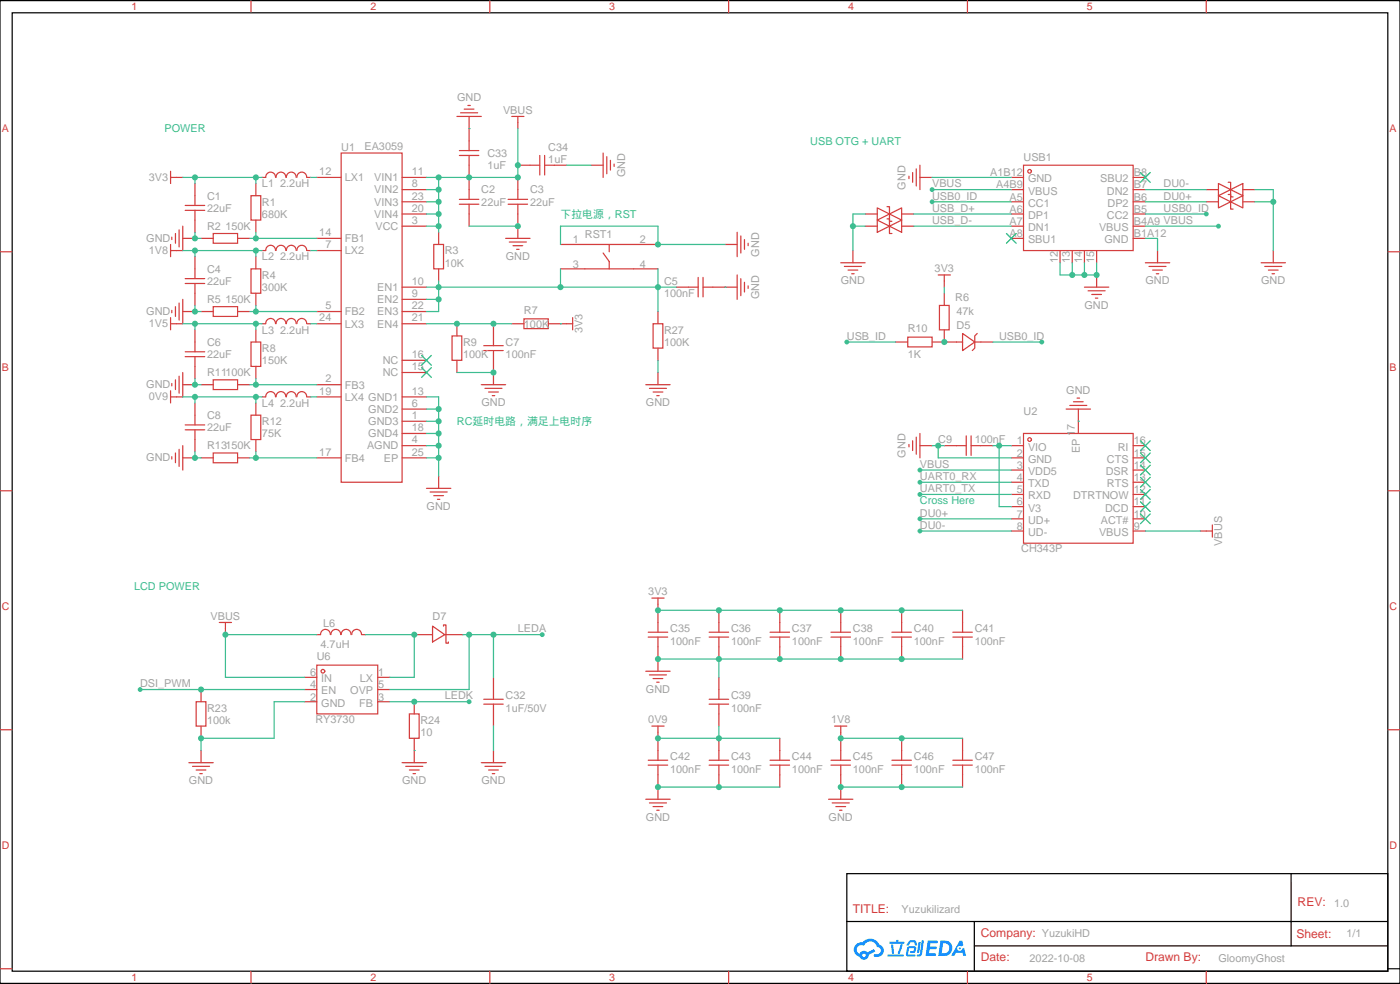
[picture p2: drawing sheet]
<svg xmlns="http://www.w3.org/2000/svg" width="405mm" height="285mm" viewBox="0 0 405 285" stroke-linecap="round" stroke-linejoin="round" font-family="sans-serif">
<g fill="none" stroke="#d43d3d" stroke-width=".35">
<path d="M72.7 .2v3.5M141.8 .2v3.5M211 .2v3.5M280.1 .2v3.5M349.2 .2v3.5M132.3 33.7h7M133.3 32.6h5M134.4 31.6h2.8M135.5 30.5h.7M135.8 33.7v9.9M148.2 33.7h3.5M149.9 33.7v3.5"/>
<path d="M49.4 51.3h3.5M49.4 49.6v3.5M53.6 59.4h5.7M56.4 53.1v6.3M72.7 56.6h2.8v7.1h-2.8zM74.1 53.1v3.5M75.8 51.3h1.1M76.9 51.3a1.41 1.41 0 0 1 1.5-1.5 1.41 1.41 0 0 1 1.4 1.5M79.9 51.3a1.41 1.41 0 0 1 1.4-1.5 1.41 1.41 0 0 1 1.4 1.5M82.9 51.3a1.41 1.41 0 0 1 1.4-1.5 1.41 1.41 0 0 1 1.4 1.5M86 51.3a1.41 1.41 0 0 1 1.4-1.5 1.41 1.41 0 0 1 1.4 1.5M88.9 51.3h1.1"/>
<path d="M91.7 51.3h7.1M98.8 44.3h17.6v95.2h-17.6zM116.4 58.4h7.1M116.4 54.9h7.1M116.4 51.3h7.1M133 59.1h5.6M133 57.7h5.6M133 45h5.6M133 43.6h5.6M135.8 45v12.7M135.8 59.1v6.3M147.1 59.1h5.7"/>
<path d="M147.1 57.7h5.7M149.9 51.3v6.4M149.9 59.1v9.9M149.9 47.8h6.4M156.3 45v5.6M157.7 47.8h6.3M157.7 45v5.6M171.1 47.8h3.5M174.6 44.3v7M175.7 45.3v5M176.7 46.4v2.8M177.8 47.4v.8"/>
<path d="M256.8 59.8h.7v4.2h.7M263.2 51v.7M264.2 49.9v2.8M265.3 48.9v4.9M266.3 51.3h3.6M266.3 47.8v7.1M292.8 58.4h3.5M292.8 54.9h3.5M292.8 51.3h3.5M296.3 47.8h31.8v24.7h-31.8zM328.1 58.4h3.5M328.1 54.9h3.5"/>
<path d="M328.1 51.3h3.5M349.2 58.4h3.6M349.2 54.9h3.6M352.8 53.1l3.5 1.8-3.5 1.7zM352.8 56.6l3.5 1.8-3.5 1.7zM355.6 52.7h.7v4.3h.7M355.6 56.3h.7v4.2h.7M356.3 54.9l3.5-1.8v3.5zM356.3 58.4l3.5-1.8v3.5zM359.8 58.4h3.6M359.8 54.9h3.6M0 72.8h3.5"/>
<path d="M49.4 70.7v3.6M49.7 68.6v.7M50.8 67.6v2.8M51.9 66.5v4.9M52.9 65.4v7.1h-3.5M52.9 69h3.5M53.6 60.9h5.7M56.4 60.9v6.3M56.4 74.3v6.3M58.2 69h3.5M61.7 67.6h7.1v2.8h-7.1zM68.8 69h3.5"/>
<path d="M72.7 77.8h2.8v7h-2.8zM74.1 63.7v3.5M74.1 74.3v3.5M75.8 72.5h1.1M76.9 72.5a1.41 1.41 0 0 1 1.5-1.5 1.41 1.41 0 0 1 1.4 1.5M79.9 72.5a1.41 1.41 0 0 1 1.4-1.5 1.41 1.41 0 0 1 1.4 1.5M82.9 72.5a1.41 1.41 0 0 1 1.4-1.5 1.41 1.41 0 0 1 1.4 1.5M86 72.5a1.41 1.41 0 0 1 1.4-1.5 1.41 1.41 0 0 1 1.4 1.5M88.9 72.5h1.1M91.7 72.5h7.1M91.7 69h7.1M116.4 65.4h7.1"/>
<path d="M116.4 61.9h7.1M125.6 70.7h2.8v7.1h-2.8zM127 67.2v3.5M127 77.8v3.5M146.4 69h7.1M147.5 70h4.9M148.5 71.1h2.8M149.6 72.1h.7M162.3 70.7h28.2M162.3 77.8h28.2M174.6 73.2l1.8 2.5v2.1M176.4 70.7v2.1"/>
<path d="M209.9 70.7h3.5M213.4 67.2v7.1M213.4 79.6v7M214.5 68.3v4.9M215.5 69.3v2.8M216.6 70.4v.7M243.4 76h7.1M244.5 77.1h4.9M245.5 78.1h2.9M246.6 79.2h.7M246.9 72.5v3.5M250.5 65.4h3.5"/>
<path d="M250.5 61.9h3.5M254 63.7l3.5 1.7-3.5 1.8zM254 60.1l3.5 1.8-3.5 1.8zM256.8 63.3h.7v4.3h.7M257.5 65.4l3.6-1.7v3.5zM257.5 61.9l3.6-1.8v3.6zM261.1 65.4h3.5M261.1 61.9h3.5M271.6 79.6h3.6M273.4 79.6v3.5M292.8 65.4h3.5M292.8 61.9h3.5"/>
<path d="M292.8 69h3.5M306.9 72.5v3.5M310.4 72.5v3.5M314 72.5v3.5M317.5 72.5v3.5M317.5 79.6v3.5M328.1 65.4h3.5M328.1 61.9h3.5M328.1 69h3.5M331.6 76h7.1M332.7 77.1h4.9M333.7 78.1h2.8"/>
<path d="M334.8 79.2h.7M335.1 72.5v3.5M365.1 76h7.1M366.2 77.1h4.9M367.2 78.1h2.9M368.3 79.2h.7M368.7 72.5v3.5M401.8 72.8h3.5M49.4 91.9v3.5M49.7 89.8v.7M50.8 88.7v2.8M51.9 87.7v4.9"/>
<path d="M52.9 86.6v7.1h-3.5M52.9 90.1h3.5M53.6 82h5.7M53.6 80.6h5.7M56.4 82v6.4M56.4 95.4v6.4M58.2 90.1h3.5M61.7 88.7h7.1v2.8h-7.1zM68.8 90.1h3.5M72.7 99h2.8v7h-2.8zM74.1 84.8v3.6M74.1 95.4v3.6"/>
<path d="M75.8 93.7h1.1M76.9 93.6a1.41 1.41 0 0 1 1.5-1.5 1.41 1.41 0 0 1 1.4 1.5M79.9 93.6a1.41 1.41 0 0 1 1.4-1.5 1.41 1.41 0 0 1 1.4 1.5M82.9 93.6a1.41 1.41 0 0 1 1.4-1.5 1.41 1.41 0 0 1 1.4 1.5M86 93.6a1.41 1.41 0 0 1 1.4-1.5 1.41 1.41 0 0 1 1.4 1.5M88.9 93.7h1.1M91.7 93.7h7.1M91.7 90.1h7.1M116.4 93.7h7.1M116.4 90.1h7.1M116.4 86.6h7.1M116.4 83.1h7.1"/>
<path d="M130.9 97.2h2.8v7h-2.8zM132.3 93.7v3.5M142.9 93.7v6.3M148.2 93.7h3.5M151.7 92.3h7v2.8h-7zM158.7 93.7h7.1M165.8 91.9v3.5M189.1 93.7h2.8v7h-2.8zM190.5 90.1v3.6M195.8 83.1h6.3M202.1 80.3v5.6M203.6 83.1h9.8"/>
<path d="M203.6 80.3v5.6M214.5 80.6v4.9M215.5 81.7v2.8M216.6 82.7v.7M259.3 99h3.5M262.8 97.5h7.1v2.9h-7.1zM269.9 99h8.8M272 88.4h2.8v7h-2.8zM273.4 84.8v3.6M273.4 95.4v3.6M278.7 96.5l3.5 2.5-3.5 2.4zM282.2 99h5.3"/>
<path d="M282.9 96.5l-.7 .7v3.5l-.7 .7M314 83.1h7M315 84.1h5M316.1 85.2h2.8M317.1 86.3h.8M49.4 113.1v3.5M49.7 110.9v.8M50.8 109.9v2.8M51.9 108.8v5M52.9 107.8v7h-3.5M52.9 111.3h3.5M53.6 103.2h5.7"/>
<path d="M53.6 101.8h5.7M56.4 103.2v6.3M56.4 116.6v6.3M58.2 111.3h3.5M61.7 109.9h7.1v2.8h-7.1zM68.8 111.3h3.5M74.1 106v3.5M74.1 116.6v3.5M75.8 114.8h1.1M76.9 114.8a1.41 1.41 0 0 1 1.5-1.5 1.41 1.41 0 0 1 1.4 1.5M79.9 114.8a1.41 1.41 0 0 1 1.4-1.5 1.41 1.41 0 0 1 1.4 1.5M82.9 114.8a1.41 1.41 0 0 1 1.4-1.5 1.41 1.41 0 0 1 1.4 1.5"/>
<path d="M86 114.8a1.41 1.41 0 0 1 1.4-1.5 1.41 1.41 0 0 1 1.4 1.5M88.9 114.8h1.1M91.7 114.8h7.1M91.7 111.3h7.1M116.4 118.4h7.1M116.4 114.8h7.1M116.4 107.8h7.1M116.4 104.2h7.1M132.3 104.2v3.6M139.3 111.3h7.1M140.1 101.4h5.6M140.1 100h5.6"/>
<path d="M140.4 112.4h4.9M141.5 113.4h2.8M142.5 114.5h.7M142.9 101.4v9.9M187 111.3h7M188 112.4h5M189.1 113.4h2.8M190.1 114.5h.8M190.5 100.7v3.5M190.5 107.8v3.5M308.7 118.4h7M309.7 117.3h5"/>
<path d="M310.8 116.2h2.8M311.9 115.2h.7M312.2 118.4v7M49.7 132.1v.7M50.8 131.1v2.8M51.9 130v4.9M52.9 132.5h3.5M52.9 128.9v7.1M53.6 124.4h5.7M53.6 122.9h5.7M56.4 124.4v6.3M58.2 132.5h3.5"/>
<path d="M61.7 131.1h7.1v2.8h-7.1zM68.8 132.5h3.5M72.7 120.1h2.8v7.1h-2.8zM74.1 127.2v3.5M91.7 132.5h7.1M116.4 132.5h7.1M116.4 128.9h7.1M116.4 125.4h7.1M116.4 121.9h7.1M127 137.8v3.5M263.2 128.6v.7M264.2 127.5v2.9"/>
<path d="M265.3 126.5v4.9M266.3 128.9h3.6M266.3 125.4v7.1M273.4 128.9h6.4M279.8 126.1v5.7M281.2 128.9h6.3M281.2 126.1v5.7M292.8 132.5h3.5M292.8 128.9h3.5M292.8 136h3.5M292.8 139.5h3.5M296.3 125.4h31.8v31.8h-31.8z"/>
<path d="M328.1 132.5h3.5M328.1 128.9h3.5M328.1 136h3.5M328.1 139.5h3.5M0 142h3.5M123.5 141.3h7M124.5 142.3h5M125.6 143.4h2.8M126.6 144.5h.8M292.8 143.1h3.5M292.8 146.6h3.5M292.8 150.1h3.5"/>
<path d="M292.8 153.6h3.5M328.1 143.1h3.5M328.1 146.6h3.5M328.1 150.1h3.5M328.1 153.6h3.5M347.5 153.6h3.5M351 151.9v3.5M401.8 142h3.5M188.7 173h3.6M190.5 173v9.9M208.1 176.6v6.3M225.8 176.6v6.3"/>
<path d="M243.4 176.6v6.3M261.1 176.6v6.3M278.7 176.6v6.3M58.2 199.5v3.5M63.5 180.1h3.5M65.3 180.1v3.5M88.2 196h3.5M88.2 199.5h3.5M91.7 192.4h17.7v14.2h-17.7zM95.6 183.6a1.41 1.41 0 0 0-1.4-1.5 1.41 1.41 0 0 0-1.4 1.5h-1.1M95.8 183.6a1.41 1.41 0 0 1 1.4-1.5 1.41 1.41 0 0 1 1.4 1.5M98.8 183.6a1.41 1.41 0 0 1 1.4-1.5 1.41 1.41 0 0 1 1.4 1.5"/>
<path d="M101.8 183.6a1.41 1.41 0 0 1 1.5-1.5 1.41 1.41 0 0 1 1.4 1.5M104.8 183.6h1M109.4 196h3.5M109.4 199.5h3.5M119.9 183.6h5.3M125.2 181.2l3.6 2.4-3.6 2.1zM128.4 181.2v-.4h.7v5.3h.7v-.4M128.8 183.6h5.3M142.9 196v6.3M187 194.2h7M187.7 184.3h5.6M187.7 182.9h5.6"/>
<path d="M188 195.3h5M189.1 196.3h2.8M190.1 197.4h.8M190.5 184.3v9.9M205.3 184.3h5.7M205.3 182.9h5.7M208.1 184.3v6.4M208.1 196v6.3M223 184.3h5.6M223 182.9h5.6M225.8 184.3v6.4M240.6 184.3h5.6"/>
<path d="M240.6 182.9h5.6M243.4 184.3v6.4M258.2 184.3h5.7M258.2 182.9h5.7M261.1 184.3v6.4M275.9 184.3h5.6M275.9 182.9h5.6M278.7 184.3v6.4M0 211.1h3.5M56.8 203h2.8v7.1h-2.8zM58.2 210.1v3.5M58.2 217.1v3.6"/>
<path d="M88.2 203h3.5M109.4 203h3.5M118.5 206.6h2.9v7h-2.9zM119.9 203v3.6M119.9 213.6v7.1M140.1 203.7h5.6M140.1 202.3h5.6M142.9 203.7v6.4M142.9 217.1v3.6M187.7 220h5.6M188.7 210.1h3.6M190.5 210.1v9.9"/>
<path d="M205.3 203.7h5.7M205.3 202.3h5.7M205.3 220h5.7M208.1 203.7v6.4M208.1 213.6v6.4M223 220h5.6M225.8 213.6v6.4M240.6 220h5.6M241.7 210.1h3.5M243.4 210.1v9.9M258.2 220h5.7M261.1 213.6v6.4"/>
<path d="M275.9 220h5.6M278.7 213.6v6.4M401.8 211.1h3.5M54.7 220.7h7M55.7 221.7h5M56.8 222.8h2.8M57.9 223.8h.7M116.4 220.7h7.1M117.5 221.7h4.9M118.5 222.8h2.9M119.6 223.8h.7M139.3 220.7h7.1"/>
<path d="M140.4 221.7h4.9M141.5 222.8h2.8M142.5 223.8h.7M187 231.2h7M187.7 221.4h5.6M188 232.3h5M189.1 233.4h2.8M190.1 234.4h.8M190.5 221.4v9.8M205.3 221.4h5.7M208.1 221.4v6.3M223 221.4h5.6"/>
<path d="M225.8 221.4v6.3M239.9 231.2h7M240.6 221.4h5.6M240.9 232.3h5M242 233.4h2.8M243.1 234.4h.7M243.4 221.4v9.8M258.2 221.4h5.7M261.1 221.4v6.3M275.9 221.4h5.6M278.7 221.4v6.3M0 280.3h3.5"/>
<path d="M72.7 281v3.5M141.8 281v3.5M211 281v3.5M280.1 281v3.5M349.2 281v3.5"/>
<circle cx="298.1" cy="49.6" r=".53"/>
<circle cx="298.1" cy="127.2" r=".53"/>
<circle cx="93.5" cy="194.2" r=".53"/>
</g>
<g fill="none" stroke="#3c3" stroke-width=".35">
<path d="M330.2 49.9l2.8 2.8M333 49.9l-2.8 2.8M291.4 67.6l2.8 2.8M294.2 67.6l-2.8 2.8M122.1 106.4l2.8 2.8M122.1 102.8l2.8 2.9M124.9 106.4l-2.8 2.8M124.9 102.8l-2.8 2.9M330.2 138.1l2.8 2.8M330.2 134.6l2.8 2.8M330.2 131.1l2.8 2.8M330.2 127.5l2.8 2.9"/>
<path d="M333 138.1l-2.8 2.8M333 134.6l-2.8 2.8M333 131.1l-2.8 2.8M333 127.5l-2.8 2.9M330.2 148.7l2.8 2.8M330.2 145.2l2.8 2.8M330.2 141.6l2.8 2.9M333 148.7l-2.8 2.8M333 145.2l-2.8 2.8M333 141.6l-2.8 2.9"/>
</g>
<path d="M0 .2h405.3v284.3h-405.3zM3.5 3.7h398.3v277.3h-398.3zM245.2 252.8h156.6v28.2h-156.6zM373.8 252.8v20.9M245.2 266.6h156.5M282.1 273.7h119.6M282.1 266.6v14.1M401.8 280.3h3.5" fill="none" stroke="#000" stroke-width=".35"/>
<g fill="#178fff">
<path d="M268.6 272.1h2.5l.4 .2-.1 .5-2 .1-.1 .9h1.6l.4 .4-.5 .4h-1.7l-.1 1.2 1.8 .1 .2 .3-.2 .3-2.8 .1z"/>
<path d="M277.9 272.2h.7l.3 1.3-.6 .3a.74 .74 0 0 0-1.1 .3 .74 .74 0 0 0 .5 1 .74 .74 0 0 0 .9-.6l.5-.3 .6 2.3h-.8l-.3-.9h-1.8l-.5 .9h-.9z"/>
<path d="M266 272.5h.6l-.4 3a.31 .31 0 0 1-.4 .2 .31 .31 0 0 1-.3-.3z"/>
<path d="M266.9 272.1h.6l-.5 3.9a.89 .89 0 0 1-.7 .7 .89 .89 0 0 1-.9-.3l1-.4z"/>
<path d="M263.2 272.2l.6-.2 1.2 .1 .6 1.3-.7 .2-.3-1-1.1 .2a.95 .95 0 0 1-.9 .8l-.1-.2z"/>
<path d="M262.9 273.9l1.8-.2a1.04 1.04 0 0 1 .6 1.1 1.04 1.04 0 0 1-.9 .9h-.6a.29 .29 0 0 1-.3-.3 .29 .29 0 0 1 .3-.3h.7l.2-.8-1.5 .1-.3 1.7 1.9 .1a.29 .29 0 0 1 .3 .3 .29 .29 0 0 1-.3 .3l-2-.1-.4-.2 .2-2.1z"/>
<path d="M257 276.2h4.4a.3 .3 0 0 1 .3 .3 .3 .3 0 0 1-.3 .3h-4.3z"/>
<path d="M260.7 273.2h.7l-.5 1.7a1.02 1.02 0 0 1-.7 1.1l-.3-.2z"/>
<path d="M258 273.3h.6l.2 2.4-.2 .3-.3-.2z"/>
<path d="M257.5 272.5h1.9l.2-.6h.5v.6h1.5a.29 .29 0 0 1 .3 .3 .29 .29 0 0 1-.3 .2h-4z"/>
<path d="M272.3 272.1l-.7 4.5h1.5a2.27 2.27 0 0 0 2.6-2.3 2.27 2.27 0 0 0-2.7-2.2zM273.1 272.9a1.5 1.5 0 0 1 1.8 1.5 1.5 1.5 0 0 1-2 1.4h-.3z"/>
<path d="M247.8 273.3a2.09 2.09 0 0 0 1 3.5 1.37 1.37 0 0 0 1.6 .9 1.37 1.37 0 0 0 1.1-1.4l1.9-1-.4-.7-1.8 .9a1.4 1.4 0 0 0-2.3 .5 1.32 1.32 0 0 1-.7-1.9 1.32 1.32 0 0 1 1.9-.5 2.02 2.02 0 0 1 2.1-1.2 2.02 2.02 0 0 1 1.8 1.6 1.09 1.09 0 0 1 1 1.4 1.09 1.09 0 0 1-1.5 .7 .41 .41 0 0 0-.5 .3 .41 .41 0 0 0 .3 .5 1.89 1.89 0 0 0 2.5-1.2 1.89 1.89 0 0 0-1.2-2.4 2.98 2.98 0 0 0-5-.7l-1 .2zM249.6 276.4a.55 .55 0 0 1 1.1 0 .55 .55 0 0 1-1.1 0z"/>
<circle cx="277.9" cy="274.4" r=".28"/>
</g>
<g fill="none" stroke="#3dbd91" stroke-width=".35">
<path d="M52.9 51.3h22.9M56.4 51.3v1.8M74.1 51.3v1.8M90 51.3h1.7M52.9 72.5h22.9M56.4 67.2v1.8h1.8M56.4 72.5v1.8M72.3 69h19.4M74.1 67.2v1.8M74.1 72.5v1.8M90 72.5h1.7M135.8 65.4h14.1"/>
<path d="M162.3 70.7v-5.3h28.2v5.3h19.4M52.9 93.7h22.9M56.4 88.4v1.7h1.8M56.4 93.7v1.7M72.3 90.1h19.4M74.1 88.4v1.7M74.1 93.7v1.7M90 93.7h1.7M52.9 114.8h22.9M56.4 109.5v1.8h1.8M56.4 114.8v1.8M72.3 111.3h19.4"/>
<path d="M74.1 109.5v1.8M74.1 114.8v1.8M90 114.8h1.7M123.5 114.8h3.5v23M123.5 118.4h3.5M56.4 130.7v1.8h1.8M72.3 132.5h19.4M74.1 130.7v1.8M123.5 132.5h3.5M123.5 121.9h3.5M123.5 125.4h3.5M123.5 128.9h3.5"/>
</g>
<g fill="#3dbd91">
<circle cx="209.9" cy="83.1" r=".18"/>
<circle cx="162.3" cy="93.7" r=".18"/>
</g>
<g fill="none" stroke="#3dbd91" stroke-width=".35">
<path d="M269.9 54.9h22.9M269.9 58.4h22.9M269.9 51.3h22.9M331.6 54.9h17.6M331.6 58.4h17.6M246.9 65.4h3.6M250.5 61.9h-3.6v10.6M264.6 65.4h28.2M264.6 61.9h28.2M306.9 76v3.6h10.6v-3.6M310.4 76v3.6M314 76v3.6"/>
<path d="M331.6 69h3.5v3.5M331.6 65.4h21.2M331.6 61.9h17.6M123.5 93.7h24.7M132.3 107.8h10.6"/>
</g>
<circle cx="273.4" cy="99" r=".18" fill="#3dbd91"/>
<path d="M363.4 54.9h5.3v17.6M363.4 58.4h5.3M245.2 99h14.1M273.4 83.1v1.7M287.5 99h14.1" fill="none" stroke="#3dbd91" stroke-width=".35"/>
<circle cx="312.2" cy="121.9" r=".18" fill="#3dbd91"/>
<path d="M266.3 139.5h26.5M266.3 136h26.5M269.9 128.9h3.5M271.6 128.9v3.6h21.2M287.5 128.9h5.3M289.3 128.9v17.7h3.5M266.3 143.1h26.5M266.3 150.1h26.5M266.3 153.6h26.5M331.6 153.6h15.9" fill="none" stroke="#3dbd91" stroke-width=".35"/>
<circle cx="135.8" cy="37.2" r=".18" fill="#3dbd91"/>
<g fill="none" stroke="#3dbd91" stroke-width=".35">
<path d="M149.9 37.2v14.1h-26.4M123.5 58.4h3.5M123.5 54.9h3.5M127 51.3v15.9M164 47.8h7.1M123.5 65.4h3.5M123.5 61.9h3.5M40.6 199.5h47.6M91.7 183.6h-26.4v12.4h22.9M105.8 183.6h14.1v12.4h-7M134.1 183.6h22.9M135.8 183.6v15.9h-22.9"/>
<path d="M142.9 183.6v12.4M88.2 203h-8.8v10.6h-21.2v3.5M112.9 203h22.9M142.9 210.1v7"/>
</g>
<circle cx="119.9" cy="217.1" r=".18" fill="#3dbd91"/>
<g fill="none" stroke="#3dbd91" stroke-width=".35">
<path d="M162.3 77.8v5.3M190.5 77.8v12.3M123.5 86.6h3.5M123.5 83.1h72.3M127 81.3v8.8h-3.5M190.5 104.2v3.6M190.5 176.6h88.2M190.5 190.7h88.2M208.1 190.7v5.3M190.5 213.6h35.3M208.1 210.1v3.5M243.4 213.6h35.3"/>
<path d="M190.5 227.7h35.3M243.4 227.7h35.3"/>
</g>
<g fill="#3dbd91">
<circle cx="74.1" cy="69" r=".88"/>
<circle cx="56.4" cy="69" r=".88"/>
<circle cx="56.4" cy="72.5" r=".88"/>
<circle cx="74.1" cy="72.5" r=".88"/>
<circle cx="56.4" cy="51.3" r=".88"/>
<circle cx="74.1" cy="51.3" r=".88"/>
<circle cx="74.1" cy="111.3" r=".88"/>
<circle cx="56.4" cy="111.3" r=".88"/>
<circle cx="56.4" cy="132.5" r=".88"/>
<circle cx="74.1" cy="132.5" r=".88"/>
<circle cx="56.4" cy="114.8" r=".88"/>
<circle cx="74.1" cy="114.8" r=".88"/>
<circle cx="74.1" cy="90.1" r=".88"/>
<circle cx="56.4" cy="90.1" r=".88"/>
<circle cx="56.4" cy="93.7" r=".88"/>
<circle cx="74.1" cy="93.7" r=".88"/>
<circle cx="127" cy="118.4" r=".88"/>
<circle cx="127" cy="121.9" r=".88"/>
<circle cx="127" cy="125.4" r=".88"/>
<circle cx="127" cy="128.9" r=".88"/>
<circle cx="127" cy="132.5" r=".88"/>
<circle cx="149.9" cy="65.4" r=".88"/>
<circle cx="190.5" cy="70.7" r=".88"/>
<circle cx="142.9" cy="93.7" r=".88"/>
<circle cx="132.3" cy="93.7" r=".88"/>
<circle cx="142.9" cy="107.8" r=".88"/>
<circle cx="317.5" cy="79.6" r=".88"/>
<circle cx="314" cy="79.6" r=".88"/>
<circle cx="310.4" cy="79.6" r=".88"/>
<circle cx="246.9" cy="65.4" r=".88"/>
<circle cx="273.4" cy="99" r=".88"/>
<circle cx="368.7" cy="58.4" r=".88"/>
<circle cx="271.6" cy="128.9" r=".88"/>
<circle cx="289.3" cy="128.9" r=".88"/>
<circle cx="127" cy="65.4" r=".88"/>
<circle cx="127" cy="61.9" r=".88"/>
<circle cx="127" cy="58.4" r=".88"/>
<circle cx="127" cy="54.9" r=".88"/>
<circle cx="127" cy="51.3" r=".88"/>
<circle cx="135.8" cy="51.3" r=".88"/>
<circle cx="149.9" cy="51.3" r=".88"/>
<circle cx="149.9" cy="47.8" r=".88"/>
<circle cx="119.9" cy="183.6" r=".88"/>
<circle cx="65.3" cy="183.6" r=".88"/>
<circle cx="58.2" cy="213.6" r=".88"/>
<circle cx="135.8" cy="183.6" r=".88"/>
<circle cx="142.9" cy="183.6" r=".88"/>
<circle cx="58.2" cy="199.5" r=".88"/>
<circle cx="119.9" cy="203" r=".88"/>
<circle cx="190.5" cy="227.7" r=".88"/>
<circle cx="208.1" cy="227.7" r=".88"/>
<circle cx="243.4" cy="213.6" r=".88"/>
<circle cx="261.1" cy="213.6" r=".88"/>
<circle cx="243.4" cy="227.7" r=".88"/>
<circle cx="261.1" cy="227.7" r=".88"/>
<circle cx="190.5" cy="213.6" r=".88"/>
<circle cx="208.1" cy="213.6" r=".88"/>
<circle cx="190.5" cy="176.6" r=".88"/>
<circle cx="208.1" cy="176.6" r=".88"/>
<circle cx="225.8" cy="176.6" r=".88"/>
<circle cx="243.4" cy="176.6" r=".88"/>
<circle cx="261.1" cy="176.6" r=".88"/>
<circle cx="208.1" cy="190.7" r=".88"/>
<circle cx="190.5" cy="190.7" r=".88"/>
<circle cx="225.8" cy="190.7" r=".88"/>
<circle cx="243.4" cy="190.7" r=".88"/>
<circle cx="261.1" cy="190.7" r=".88"/>
<circle cx="127" cy="86.6" r=".88"/>
<circle cx="127" cy="83.1" r=".88"/>
<circle cx="162.3" cy="83.1" r=".88"/>
<circle cx="190.5" cy="83.1" r=".88"/>
<circle cx="352.8" cy="65.4" r=".71"/>
<circle cx="269.9" cy="54.9" r=".71"/>
<circle cx="269.9" cy="58.4" r=".71"/>
<circle cx="349.3" cy="61.9" r=".71"/>
<circle cx="245.2" cy="99" r=".71"/>
<circle cx="301.6" cy="99" r=".71"/>
<circle cx="266.3" cy="139.5" r=".71"/>
<circle cx="266.3" cy="143.1" r=".71"/>
<circle cx="266.3" cy="136" r=".71"/>
<circle cx="266.3" cy="150.1" r=".71"/>
<circle cx="266.3" cy="153.6" r=".71"/>
<circle cx="157" cy="183.6" r=".71"/>
<circle cx="40.6" cy="199.5" r=".71"/>
<circle cx="135.8" cy="203" r=".71"/>
</g>
<g font-size="3.5" fill="#d43d3d">
<text x="375.7" y="262.3">REV:</text>
<text x="246.9" y="264">TITLE:</text>
<text x="284" y="271.1">Company: YuzukiHD</text>
<text x="375.4" y="271.4">Sheet:</text>
<text x="284" y="278.1">Date:</text>
<text x="331.6" y="278.1">Drawn By:</text>
</g>
<g font-size="3.1" fill="#d43d3d">
<text x="38.1" y="3">1</text>
<text x="107.2" y="3">2</text>
<text x="176.4" y="3">3</text>
<text x="245.5" y="3">4</text>
<text x="314.7" y="3">5</text>
<text x=".5" y="38.1">A</text>
<text x="402.3" y="38.1">A</text>
<text x=".5" y="107.3">B</text>
<text x="402.3" y="107.3">B</text>
<text x=".5" y="176.4">C</text>
<text x="402.3" y="176.4">C</text>
<text x=".5" y="245.5">D</text>
<text x="402.3" y="245.5">D</text>
<text x="38.1" y="283.8">1</text>
<text x="107.2" y="283.8">2</text>
<text x="176.4" y="283.8">3</text>
<text x="245.5" y="283.8">4</text>
<text x="314.7" y="283.8">5</text>
</g>
<g font-size="3.1" fill="#a2a2a2">
<text x="132.3" y="29.3">GND</text>
<text x="145.6" y="32.8">VBUS</text>
<text x="98.8" y="43.6">U1</text>
<text x="105.5" y="43.4">EA3059</text>
<text x="141.1" y="45.4">C33</text>
<text x="158.7" y="43.6">C34</text>
<text x="158.7" y="47.1">1uF</text>
<text x="296.3" y="46.4">USB1</text>
<text x="43.1" y="52.2">3V3</text>
<text x="92.5" y="50.7">12</text>
<text x="99.8" y="52.4">LX1</text>
<text x="108.4" y="52.4">VIN1</text>
<text x="119.2" y="50.7">11</text>
<text x="141.1" y="48.9">1uF</text>
<text x="181" y="51.3" transform="rotate(-90 181 51.3)">GND</text>
<text x="286.7" y="51">A1B12</text>
<text x="297.6" y="52.8">GND</text>
<text x="318.6" y="52.8">SBU2</text>
<text x="328.3" y="51">B8</text>
<text x="60" y="57.7">C1</text>
<text x="75.8" y="54.2">L1</text>
<text x="75.8" y="59.5">R1</text>
<text x="81.1" y="54.2">2.2uH</text>
<text x="108.4" y="59.5">VIN3</text>
<text x="108.4" y="56">VIN2</text>
<text x="119.2" y="57.7">23</text>
<text x="119.2" y="54.2">8</text>
<text x="139.3" y="56">C2</text>
<text x="139.3" y="59.5">22uF</text>
<text x="153.5" y="56">C3</text>
<text x="153.5" y="59.5">22uF</text>
<text x="262.2" y="54.8" transform="rotate(-90 262.2 54.8)">GND</text>
<text x="269.9" y="54.2">VBUS</text>
<text x="269.9" y="57.7">USB0_ID</text>
<text x="288.5" y="54.5">A4B9</text>
<text x="292.3" y="58">A5</text>
<text x="297.6" y="59.8">CC1</text>
<text x="297.6" y="56.3">VBUS</text>
<text x="320.5" y="56.3">DN2</text>
<text x="320.7" y="59.8">DP2</text>
<text x="328.3" y="54.5">B7</text>
<text x="328.3" y="58">B6</text>
<text x="336.9" y="54.2">DU0-</text>
<text x="336.9" y="57.7">DU0+</text>
<text x="60" y="61.2">22uF</text>
<text x="75.8" y="63">680K</text>
<text x="108.4" y="63">VIN4</text>
<text x="119.2" y="64.8">3</text>
<text x="119.2" y="61.2">20</text>
<text x="269.9" y="64.8">USB_D-</text>
<text x="269.9" y="61.2">USB_D+</text>
<text x="292.3" y="65.1">A7</text>
<text x="292.3" y="61.6">A6</text>
<text x="297.6" y="63.3">DP1</text>
<text x="320.5" y="63.3">CC2</text>
<text x="328.3" y="61.6">B5</text>
<text x="328.3" y="65.1">B4A9 VBUS</text>
<text x="336.9" y="61.2">USB0_ID</text>
<text x="42.4" y="69.9">GND</text>
<text x="60" y="66.5">R2</text>
<text x="65.3" y="66.5">150K</text>
<text x="92.5" y="68.3">14</text>
<text x="94.2" y="71.8">7</text>
<text x="99.8" y="70.1">FB1</text>
<text x="108.7" y="66.5">VCC</text>
<text x="165.8" y="70.4">1</text>
<text x="169.3" y="68.8">RST1</text>
<text x="185.2" y="70.4">2</text>
<text x="292.3" y="68.6">A8</text>
<text x="297.6" y="70.4">SBU1</text>
<text x="297.6" y="66.9">DN1</text>
<text x="318.2" y="66.9">VBUS</text>
<text x="319.8" y="70.4">GND</text>
<text x="328.3" y="68.6">B1A12</text>
<text x="43.1" y="73.4">1V8</text>
<text x="75.8" y="75.4">L2</text>
<text x="81.1" y="75.4">2.2uH</text>
<text x="99.8" y="73.6">LX2</text>
<text x="128.8" y="73.6">R3</text>
<text x="128.8" y="77.1">10K</text>
<text x="146.4" y="75.2">GND</text>
<text x="165.8" y="77.4">3</text>
<text x="185.2" y="77.4">4</text>
<text x="219.8" y="74.2" transform="rotate(-90 219.8 74.2)">GND</text>
<text x="306.3" y="76" transform="rotate(-90 306.3 76)">12</text>
<text x="309.8" y="76" transform="rotate(-90 309.8 76)">13</text>
<text x="313.3" y="76" transform="rotate(-90 313.3 76)">14</text>
<text x="316.8" y="76" transform="rotate(-90 316.8 76)">15</text>
<text x="60" y="78.9">C4</text>
<text x="60" y="82.4">22uF</text>
<text x="75.8" y="80.7">R4</text>
<text x="119.2" y="82.4">10</text>
<text x="192.3" y="82.4">C5</text>
<text x="243.4" y="82.2">GND</text>
<text x="270.6" y="78.7">3V3</text>
<text x="331.6" y="82.2">GND</text>
<text x="365.2" y="82.2">GND</text>
<text x="60" y="87.7">R5</text>
<text x="65.3" y="87.7">150K</text>
<text x="75.8" y="84.2">300K</text>
<text x="94.2" y="89.5">5</text>
<text x="109.2" y="87.7">EN2</text>
<text x="109.2" y="84.2">EN1</text>
<text x="119.2" y="89.5">22</text>
<text x="119.2" y="85.9">9</text>
<text x="192.3" y="85.9">100nF</text>
<text x="219.8" y="86.6" transform="rotate(-90 219.8 86.6)">GND</text>
<text x="276.6" y="87">R6</text>
<text x="314" y="89.3">GND</text>
<text x="42.4" y="91">GND</text>
<text x="43.1" y="94.6">1V5</text>
<text x="92.5" y="93">24</text>
<text x="99.8" y="94.8">LX3</text>
<text x="99.8" y="91.2">FB2</text>
<text x="109.2" y="94.8">EN4</text>
<text x="109.2" y="91.2">EN3</text>
<text x="119.2" y="93">21</text>
<text x="151.7" y="90.9">R7</text>
<text x="151.7" y="94.8">100K</text>
<text x="276.9" y="91.2">47k</text>
<text x="276.9" y="95.1">D5</text>
<text x="60" y="100.1">C6</text>
<text x="75.8" y="96.5">L3</text>
<text x="75.8" y="101.8">R8</text>
<text x="81.1" y="96.5">2.2uH</text>
<text x="134.1" y="100.1">R9</text>
<text x="146.4" y="100.1">C7</text>
<text x="168.7" y="96.5" transform="rotate(-90 168.7 96.5)">3V3</text>
<text x="192.3" y="96.5">R27</text>
<text x="192.3" y="100.1">100K</text>
<text x="245.2" y="98.3">USB_ID</text>
<text x="262.8" y="96.2">R10</text>
<text x="289.3" y="98.3">USB0_ID</text>
<text x="60" y="103.6">22uF</text>
<text x="75.8" y="105.3">150K</text>
<text x="110.8" y="105.3">NC</text>
<text x="119.2" y="107.1">15</text>
<text x="119.2" y="103.6">16</text>
<text x="134.1" y="103.6">100K</text>
<text x="146.4" y="103.6">100nF</text>
<text x="262.8" y="103.6">1K</text>
<text x="42.4" y="112.2">GND</text>
<text x="60" y="108.9">R11100K</text>
<text x="94.2" y="110.6">2</text>
<text x="99.8" y="112.4">FB3</text>
<text x="110.8" y="108.9">NC</text>
<text x="308.7" y="114">GND</text>
<text x="43.1" y="115.7">0V9</text>
<text x="75.8" y="117.7">L4</text>
<text x="81.1" y="117.7">2.2uH</text>
<text x="92.5" y="114.2">19</text>
<text x="99.8" y="115.9">LX4 GND1</text>
<text x="106.6" y="119.5">GND2</text>
<text x="119.2" y="117.7">6</text>
<text x="119.2" y="114.2">13</text>
<text x="139.4" y="117.5">GND</text>
<text x="187" y="117.5">GND</text>
<text x="60" y="121.2">C8</text>
<text x="60" y="124.7">22uF</text>
<text x="75.8" y="123">R12</text>
<text x="106.6" y="123">GND3</text>
<text x="119.2" y="124.7">18</text>
<text x="119.2" y="121.2">1</text>
<text x="296.3" y="120">U2</text>
<text x="60" y="130">R13150K</text>
<text x="75.8" y="126.5">75K</text>
<text x="92.5" y="131.8">17</text>
<text x="106.3" y="130">AGND</text>
<text x="106.6" y="126.5">GND4</text>
<text x="119.2" y="131.8">25</text>
<text x="119.2" y="128.3">4</text>
<text x="271.6" y="128.3">C9</text>
<text x="282.2" y="128.3">100nF</text>
<text x="294.4" y="128.6">1</text>
<text x="297.6" y="130.4">VIO</text>
<text x="311.2" y="126.1" transform="rotate(-90 311.2 126.1)">17</text>
<text x="312.6" y="131" transform="rotate(-90 312.6 131)">EP</text>
<text x="323.6" y="130.4">RI</text>
<text x="328.3" y="128.6">16</text>
<text x="42.4" y="133.4">GND</text>
<text x="99.8" y="133.6">FB4</text>
<text x="111.2" y="133.6">EP</text>
<text x="262.2" y="132.4" transform="rotate(-90 262.2 132.4)">GND</text>
<text x="266.3" y="135.3">VBUS</text>
<text x="294.4" y="132.1">2</text>
<text x="294.4" y="135.7">3</text>
<text x="297.6" y="133.9">GND</text>
<text x="297.6" y="137.4">VDD5</text>
<text x="320.1" y="137.4">DSR</text>
<text x="320.5" y="133.9">CTS</text>
<text x="328.3" y="135.7">14</text>
<text x="328.3" y="132.1">15</text>
<text x="266.3" y="138.9">UART0_RX</text>
<text x="266.3" y="142.4">UART0_TX</text>
<text x="294.4" y="139.2">4</text>
<text x="294.4" y="142.7">5</text>
<text x="297.6" y="140.9">TXD</text>
<text x="320.5" y="140.9">RTS</text>
<text x="328.3" y="142.7">12</text>
<text x="328.3" y="139.2">13</text>
<text x="123.5" y="147.5">GND</text>
<text x="266.3" y="149.4">DU0+</text>
<text x="294.4" y="146.2">6</text>
<text x="294.4" y="149.8">7</text>
<text x="297.6" y="144.5">RXD</text>
<text x="297.6" y="148">V3</text>
<text x="310.7" y="144.5">DTRTNOW</text>
<text x="320" y="148">DCD</text>
<text x="328.3" y="149.8">10</text>
<text x="328.3" y="146.2">11</text>
<text x="266.3" y="153">DU0-</text>
<text x="294.4" y="153.3">8</text>
<text x="297.6" y="151.5">UD+</text>
<text x="297.6" y="155.1">UD-</text>
<text x="318.2" y="155.1">VBUS</text>
<text x="318.7" y="151.5">ACT#</text>
<text x="328.3" y="153.3">9</text>
<text x="295.7" y="159.8">CH343P</text>
<text x="353.9" y="157.9" transform="rotate(-90 353.9 157.9)">VBUS</text>
<text x="187.7" y="172.2">3V3</text>
<text x="61" y="179.2">VBUS</text>
<text x="125.2" y="179.4">D7</text>
<text x="93.5" y="181.4">L6</text>
<text x="149.9" y="183">LEDA</text>
<text x="194" y="183">C35</text>
<text x="211.7" y="183">C36</text>
<text x="229.3" y="183">C37</text>
<text x="246.9" y="183">C38</text>
<text x="264.6" y="183">C40</text>
<text x="282.2" y="183">C41</text>
<text x="91.7" y="191.1">U6</text>
<text x="92.8" y="187.5">4.7uH</text>
<text x="194" y="186.5">100nF</text>
<text x="211.7" y="186.5">100nF</text>
<text x="229.3" y="186.5">100nF</text>
<text x="246.9" y="186.5">100nF</text>
<text x="264.6" y="186.5">100nF</text>
<text x="282.2" y="186.5">100nF</text>
<text x="89.8" y="195.6">6</text>
<text x="93" y="197.4">IN</text>
<text x="104.2" y="197.4">LX</text>
<text x="109.5" y="195.6">1</text>
<text x="40.6" y="198.8">DSI_PWM</text>
<text x="89.8" y="202.7">2</text>
<text x="89.8" y="199.2">4</text>
<text x="93" y="200.9">EN</text>
<text x="101.4" y="200.9">OVP</text>
<text x="109.5" y="202.7">3</text>
<text x="109.5" y="199.2">5</text>
<text x="128.8" y="202.4">LEDK</text>
<text x="146.4" y="202.4">C32</text>
<text x="187" y="200.4">GND</text>
<text x="211.7" y="202.4">C39</text>
<text x="60" y="205.9">R23</text>
<text x="60" y="209.4">100k</text>
<text x="91.3" y="209.2">RY3730</text>
<text x="93" y="204.4">GND</text>
<text x="104" y="204.4">FB</text>
<text x="121.7" y="209.4">R24</text>
<text x="146.4" y="205.9">1uF/50V</text>
<text x="187.7" y="209.2">0V9</text>
<text x="211.7" y="205.9">100nF</text>
<text x="240.6" y="209.2">1V8</text>
<text x="121.7" y="212.9">10</text>
<text x="194" y="220">C42</text>
<text x="211.7" y="220">C43</text>
<text x="229.3" y="220">C44</text>
<text x="246.9" y="220">C45</text>
<text x="264.6" y="220">C46</text>
<text x="282.2" y="220">C47</text>
<text x="54.7" y="226.9">GND</text>
<text x="116.4" y="226.9">GND</text>
<text x="139.4" y="226.9">GND</text>
<text x="194" y="223.5">100nF</text>
<text x="211.7" y="223.5">100nF</text>
<text x="229.3" y="223.5">100nF</text>
<text x="246.9" y="223.5">100nF</text>
<text x="264.6" y="223.5">100nF</text>
<text x="282.2" y="223.5">100nF</text>
<text x="187" y="237.5">GND</text>
<text x="239.9" y="237.5">GND</text>
<text x="386.3" y="262.3">1.0</text>
<text x="261.1" y="264.1">Yuzukilizard</text>
<text x="389.8" y="271.2">1/1</text>
<text x="298.1" y="278.2">2022-10-08</text>
<text x="352.8" y="278.2">GloomyGhost</text>
</g>
<g font-size="3.1" fill="#3dbc91">
<text x="47.6" y="38.3">POWER</text>
<text x="234.6" y="41.8">USB OTG + UART</text>
<text x="162.3" y="63">下拉电源，RST</text>
<text x="132.3" y="123">RC延时电路，满足上电时序</text>
<text x="266.3" y="145.9">Cross Here</text>
<text x="38.8" y="170.6">LCD POWER</text>
</g>
</svg>
